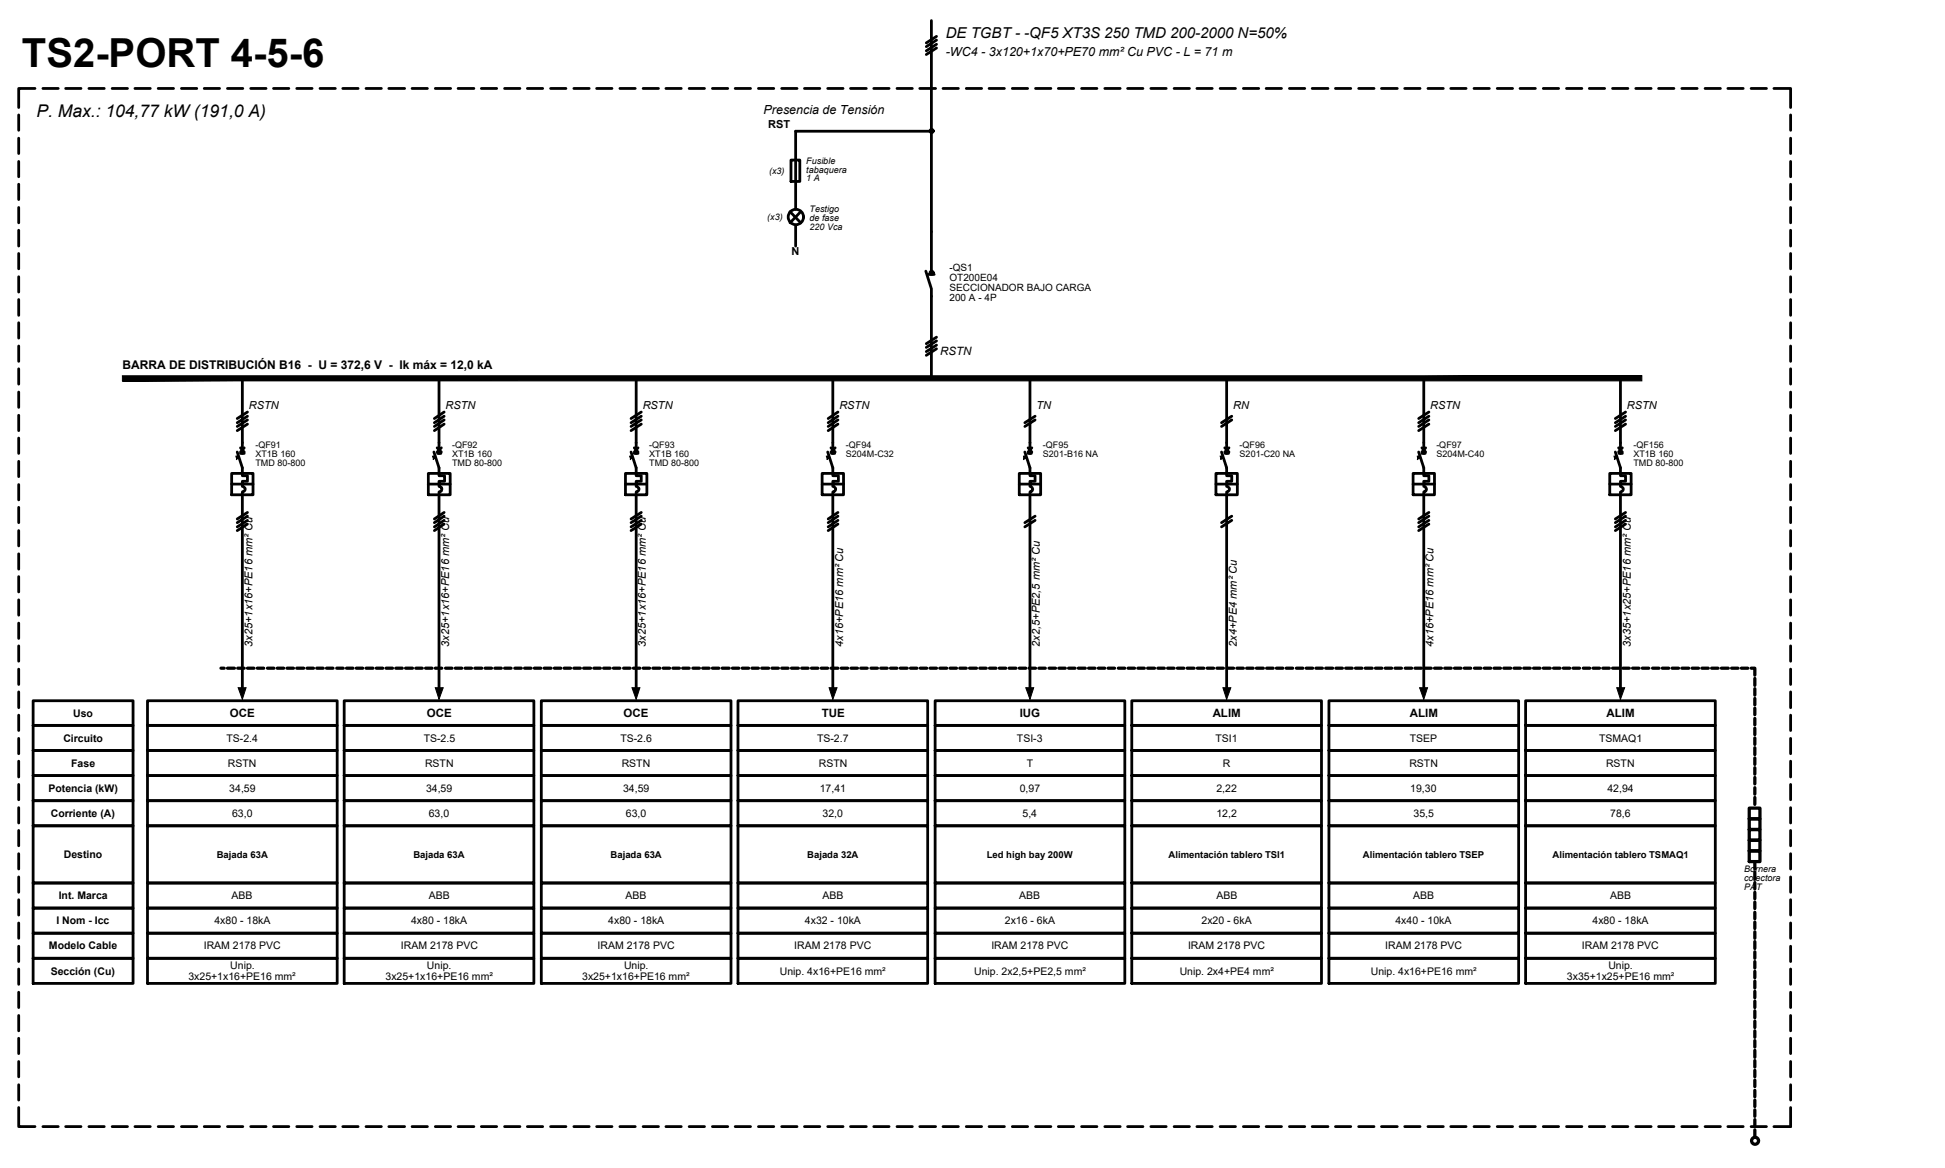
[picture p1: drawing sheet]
<svg xmlns="http://www.w3.org/2000/svg" width="177mm" height="106mm" viewBox="0 0 177 106" stroke-linecap="round" stroke-linejoin="round" font-family="sans-serif">
<!-- layer: UNI-MARCO -->
<g fill="none" stroke="#000" stroke-width=".25">
<path d="M1.7 10.5v1.4M1.7 12.6v1.4M1.7 14.7v1.4M1.7 16.8v1.4M1.7 18.9v1.4M3.2 8.1h-1.5v1.7M3.9 8.1h1.4M6 8.1h1.4M8.1 8.1h1.4M10.2 8.1h1.4M12.3 8.1h1.4M14.4 8.1h1.4"/>
<path d="M16.5 8.1h1.4M18.6 8.1h1.4M20.7 8.1h1.4M22.8 8.1h1.4M24.9 8.1h1.4M27 8.1h1.4M29.1 8.1h1.4M31.2 8.1h1.4M33.3 8.1h1.4M35.4 8.1h1.4M37.5 8.1h1.4M39.6 8.1h1.4"/>
<path d="M41.7 8.1h1.4M43.8 8.1h1.4M45.9 8.1h1.4M48 8.1h1.4M50.1 8.1h1.4M52.2 8.1h1.4M54.3 8.1h1.4M56.4 8.1h1.4M58.6 8.1h1.4M60.6 8.1h1.4M62.7 8.1h1.4M64.9 8.1h1.4"/>
<path d="M66.9 8.1h1.4M69.1 8.1h1.4M71.2 8.1h1.4M73.2 8.1h1.4M75.4 8.1h1.4M77.4 8.1h1.5M79.6 8.1h1.4M81.7 8.1h1.4M83.7 8.1h1.5M85.9 8.1h1.4M88 8.1h1.4M90.1 8.1h1.3"/>
<path d="M92.2 8.1h1.4M94.3 8.1h1.4M96.4 8.1h1.4M98.5 8.1h1.4M100.6 8.1h1.4M102.7 8.1h1.4M104.8 8.1h1.4M106.9 8.1h1.4M109 8.1h1.4M111.1 8.1h1.4M113.2 8.1h1.4M115.3 8.1h1.4"/>
<path d="M117.4 8.1h1.4M119.5 8.1h1.4M121.6 8.1h1.4M123.7 8.1h1.4M125.8 8.1h1.4M127.9 8.1h1.4M130 8.1h1.4M132.1 8.1h1.4M134.2 8.1h1.4M136.3 8.1h1.4M138.4 8.1h1.4M140.5 8.1h1.4"/>
<path d="M142.6 8.1h1.4M144.7 8.1h1.4M146.8 8.1h1.4M148.9 8.1h1.4M151 8.1h1.4M153.1 8.1h1.4M155.2 8.1h1.4M157.3 8.1h1.4M159.4 8.1h1.4M161.5 8.1h1.5v1.7M163 10.5v1.4M163 12.6v1.4"/>
<path d="M163 14.7v1.4M163 16.8v1.4M163 18.9v1.4M1.7 21v1.4M1.7 23.1v1.4M1.7 25.2v1.4M1.7 27.3v1.4M1.7 29.4v1.4M1.7 31.5v1.4M1.7 33.6v1.4M1.7 35.7v1.4M1.7 37.8v1.4"/>
<path d="M1.7 39.9v1.4M163 21v1.4M163 23.1v1.4M163 25.2v1.4M163 27.3v1.4M163 29.4v1.4M163 31.5v1.4M163 33.6v1.4M163 35.7v1.4M163 37.8v1.4M163 39.9v1.4M1.7 42v1.4"/>
<path d="M1.7 44.1v1.4M1.7 46.2v1.4M1.7 48.3v1.4M1.7 50.4v1.4M1.7 52.5v1.4M1.7 54.6v1.4M1.7 56.7v1.4M1.7 58.8v1.4M163 42v1.4M163 44.1v1.4M163 46.2v1.4M163 48.3v1.4"/>
<path d="M163 50.4v1.4M163 52.5v1.4M163 54.6v1.4M163 56.7v1.4M163 58.8v1.4M1.7 60.9v1.4M1.7 63v1.4M1.7 65.1v1.4M1.7 67.2v1.4M1.7 69.3v1.5M1.7 71.4v1.4M1.7 73.5v1.4"/>
<path d="M1.7 75.6v1.4M1.7 77.7v1.4M1.7 79.9v1.3M163 60.9v1.4M163 63v1.4M163 65.1v1.4M163 67.2v1.4M163 69.3v1.5M163 71.4v1.4M163 73.5v1.4M163 75.6v1.4M163 77.7v1.4"/>
<path d="M163 79.9v1.3M1.7 81.9v1.4M1.7 84v1.4M1.7 86.2v1.4M1.7 88.2v1.4M1.7 90.4v1.3M1.7 92.5v1.4M1.7 94.5v1.4M1.7 96.7v1.4M1.7 98.8v1.4M163 81.9v1.4M163 84v1.4"/>
<path d="M163 86.2v1.4M163 88.2v1.4M163 90.4v1.3M163 92.5v1.4M163 94.5v1.4M163 96.7v1.4M163 98.8v1.4M1.7 100.8v1.8h1.5M3.9 102.6h1.4M6 102.6h1.4M8.1 102.6h1.4M10.2 102.6h1.4"/>
<path d="M12.3 102.6h1.4M14.4 102.6h1.4M16.5 102.6h1.4M18.6 102.6h1.4M20.7 102.6h1.4M22.8 102.6h1.4M24.9 102.6h1.4M27 102.6h1.4M29.1 102.6h1.4M31.2 102.6h1.4M33.3 102.6h1.4M35.4 102.6h1.4"/>
<path d="M37.5 102.6h1.4M39.6 102.6h1.4M41.7 102.6h1.4M43.8 102.6h1.4M45.9 102.6h1.4M48 102.6h1.4M50.1 102.6h1.4M52.2 102.6h1.4M54.3 102.6h1.4M56.4 102.6h1.4M58.6 102.6h1.4M60.6 102.6h1.4"/>
<path d="M62.7 102.6h1.4M64.9 102.6h1.4M66.9 102.6h1.4M69.1 102.6h1.4M71.2 102.6h1.4M73.2 102.6h1.4M75.4 102.6h1.4M77.4 102.6h1.5M79.6 102.6h1.4M81.7 102.6h1.4M83.7 102.6h1.5M85.9 102.6h1.4"/>
<path d="M88 102.6h1.4M90.1 102.6h1.3M92.2 102.6h1.4M94.3 102.6h1.4M96.4 102.6h1.4M98.5 102.6h1.4M100.6 102.6h1.4M102.7 102.6h1.4M104.8 102.6h1.4M106.9 102.6h1.4M109 102.6h1.4M111.1 102.6h1.4"/>
<path d="M113.2 102.6h1.4M115.3 102.6h1.4M117.4 102.6h1.4M119.5 102.6h1.4M121.6 102.6h1.4M123.7 102.6h1.4M125.8 102.6h1.4M127.9 102.6h1.4M130 102.6h1.4M132.1 102.6h1.4M134.2 102.6h1.4M136.3 102.6h1.4"/>
<path d="M138.4 102.6h1.4M140.5 102.6h1.4M142.6 102.6h1.4M144.7 102.6h1.4M146.8 102.6h1.4M148.9 102.6h1.4M151 102.6h1.4M153.1 102.6h1.4M155.2 102.6h1.4M157.3 102.6h1.4M159.4 102.6h1.4M163 100.8v1.8h-1.5"/>
</g>
<!-- layer: UNI-LIN -->
<g fill="none" stroke="#000" stroke-width=".25">
<path d="M71.9 19.3l1 1M72 14.6h.8v1.9h-.8zM72.9 19.3l-1 1M84.8 11.9h-12.4v7.2M84.8 1.9v22.8M85.3 4.4l-1 .6M85.3 4l-1 .6M85.3 3.7l-1 .5M85.3 3.3l-1 .6M22.1 34.5v6.8M22.5 38.6l-.9 .6M22.5 38.2l-.9 .6"/>
<path d="M22.5 37.9l-.9 .6M22.5 37.5l-.9 .6M40 34.5v6.8M40.4 38.6l-.9 .6M40.4 38.2l-.9 .6M40.4 37.9l-.9 .6M40.4 37.5l-.9 .6M57.9 34.5v6.8M58.4 38.6l-.9 .6M58.4 38.2l-.9 .6M58.4 37.9l-.9 .6M58.4 37.5l-.9 .6"/>
<path d="M72.4 20.5v1.9M75.8 34.5v6.8M76.3 38.6l-.9 .6M76.3 38.2l-.9 .6M76.3 37.9l-.9 .6M76.3 37.5l-.9 .6M84.3 24.7l.5 1.6v8.2M84.5 25h.6M85.3 31.8l-1 .6M85.3 31.4l-1 .6M85.3 31l-1 .6M85.3 30.7l-1 .6"/>
<path d="M93.8 34.5v6.8M94.2 38.2l-.9 .6M94.2 37.9l-.9 .6M111.7 34.5v6.8M112.2 38.2l-1 .6M112.2 37.9l-1 .6M129.6 34.5v6.8M130.1 38.6l-.9 .6M130.1 38.2l-.9 .6M130.1 37.9l-.9 .6M130.1 37.5l-.9 .6M147.5 34.5v6.8"/>
<path d="M148 38.6l-.9 .6M148 38.2l-.9 .6M148 37.9l-.9 .6M148 37.5l-.9 .6M21.1 43.1h1.9v2h-1.9zM21.1 44.1h1.9M21.6 41.2l.5 1.4v.7h.4v.5h-.4v.5a.25 .25 0 0 1 .2 .2 .25 .25 0 0 1-.2 .3v18M21.9 40.8l.3 .4M21.9 41.3h.3M22.2 40.8l-.3 .4M22.5 47.7l-.9 .6M22.5 47.4l-.9 .6"/>
<path d="M22.5 47l-.9 .6M22.5 46.7l-.9 .6M39 43.1h2v2h-2zM39 44.1h2M39.5 41.2l.5 1.4v.7h.5v.5h-.5v.5a.25 .25 0 0 1 .2 .2 .25 .25 0 0 1-.2 .3v18M39.8 40.8l.4 .4M39.8 41.3h.3M40.2 40.8l-.4 .4M40.4 47.7l-.9 .6M40.4 47.4l-.9 .6M40.4 47l-.9 .6M40.4 46.7l-.9 .6"/>
<path d="M56.9 43.1h2v2h-2zM56.9 44.1h2M57.5 41.2l.4 1.4v.7h.5v.5h-.5v.5a.25 .25 0 0 1 .3 .2 .25 .25 0 0 1-.3 .3v18M57.8 41.3h.3M57.8 40.8l.3 .4M58.1 40.8l-.3 .4M58.4 47.7l-.9 .6M58.4 47.4l-.9 .6M58.4 47l-.9 .6M58.4 46.7l-.9 .6M74.9 43.1h1.9v2h-1.9zM74.9 44.1h1.9"/>
<path d="M75.4 41.2l.4 1.4v.7h.5v.5h-.5v.5a.25 .25 0 0 1 .3 .2 .25 .25 0 0 1-.3 .3v18M75.7 40.8l.3 .4M75.7 41.3h.3M76 40.8l-.3 .4M76.3 47.7l-.9 .6M76.3 47.4l-.9 .6M76.3 47l-.9 .6M76.3 46.7l-.9 .6M92.8 43.1h2v2h-2zM92.8 44.1h2M93.3 41.2l.5 1.4v.7h.4v.5h-.4v.5a.25 .25 0 0 1 .2 .2 .25 .25 0 0 1-.2 .3v18M93.6 41.3h.3"/>
<path d="M93.6 40.8l.3 .4M93.9 40.8l-.3 .4M94.2 47.4l-.9 .6M94.2 47l-.9 .6M110.7 43.1h2v2h-2zM110.7 44.1h2M111.2 41.2l.5 1.4v.7h.5v.5h-.5v.5a.25 .25 0 0 1 .2 .2 .25 .25 0 0 1-.2 .3v18M111.5 40.8l.4 .4M111.6 41.3h.3M111.9 40.8l-.4 .4M112.2 47.4l-1 .6M112.2 47l-1 .6"/>
<path d="M128.7 43.1h1.9v2h-1.9zM128.7 44.1h1.9M129.2 41.2l.4 1.4v.7h.5v.5h-.5v.5a.25 .25 0 0 1 .3 .2 .25 .25 0 0 1-.3 .3v18M129.5 41.3h.3M129.5 40.8l.3 .4M129.8 40.8l-.3 .4M130.1 47.7l-.9 .6M130.1 47.4l-.9 .6M130.1 47l-.9 .6M130.1 46.7l-.9 .6M146.6 43.1h1.9v2h-1.9zM146.6 44.1h1.9"/>
<path d="M147.1 41.2l.4 1.4v.7h.5v.5h-.5v.5a.25 .25 0 0 1 .3 .2 .25 .25 0 0 1-.3 .3v18M147.4 40.8l.3 .4M147.4 41.3h.3M147.7 40.8l-.3 .4M148 47.7l-.9 .6M148 47.4l-.9 .6M148 47l-.9 .6M148 46.7l-.9 .6"/>
<circle cx="72.5" cy="19.8" r=".7"/>
<circle cx="84.8" cy="11.9" r=".15"/>
<circle cx="84.8" cy="24.8" r=".15"/>
</g>
<!-- layer: UNI-BARRA -->
<path d="M11.1 34.2v.5l138.4-.5zM11.1 34.7l138.4-.5v.5z" fill="#000" stroke="#000" stroke-width=".09"/>
<!-- layer: UNI-TABLA -->
<g fill="none" stroke="#000" stroke-width=".25">
<path d="M3 63.8h9.1v2.3h-9.1zM3 66.1h9.1v2.2h-9.1zM3 68.3h9.1v2.3h-9.1zM3 70.6h9.1v2.3h-9.1zM3 72.9h9.1v2.3h-9.1zM3 75.2h9.1v5.2h-9.1zM13.4 63.8h17.3v2.3h-17.3zM13.4 66.1h17.3v2.2h-17.3zM13.4 68.3h17.3v2.3h-17.3zM13.4 70.6h17.3v2.3h-17.3zM13.4 72.9h17.3v2.3h-17.3zM13.4 75.2h17.3v5.2h-17.3z"/>
<path d="M31.3 63.8h17.3v2.3h-17.3zM31.3 66.1h17.3v2.2h-17.3zM31.3 68.3h17.3v2.3h-17.3zM31.3 70.6h17.3v2.3h-17.3zM31.3 72.9h17.3v2.3h-17.3zM31.3 75.2h17.3v5.2h-17.3zM49.3 63.8h17.3v2.3h-17.3zM49.3 66.1h17.3v2.2h-17.3zM49.3 68.3h17.3v2.3h-17.3zM49.3 70.6h17.3v2.3h-17.3zM49.3 72.9h17.3v2.3h-17.3zM49.3 75.2h17.3v5.2h-17.3z"/>
<path d="M67.2 63.8h17.3v2.3h-17.3zM67.2 66.1h17.3v2.2h-17.3zM67.2 68.3h17.3v2.3h-17.3zM67.2 70.6h17.3v2.3h-17.3zM67.2 72.9h17.3v2.3h-17.3zM67.2 75.2h17.3v5.2h-17.3zM85.1 63.8h17.3v2.3h-17.3zM85.1 66.1h17.3v2.2h-17.3zM85.1 68.3h17.3v2.3h-17.3zM85.1 70.6h17.3v2.3h-17.3zM85.1 72.9h17.3v2.3h-17.3zM85.1 75.2h17.3v5.2h-17.3z"/>
<path d="M103 63.8h17.3v2.3h-17.3zM103 66.1h17.3v2.2h-17.3zM103 68.3h17.3v2.3h-17.3zM103 70.6h17.3v2.3h-17.3zM103 72.9h17.3v2.3h-17.3zM103 75.2h17.3v5.2h-17.3zM121 63.8h17.3v2.3h-17.3zM121 66.1h17.3v2.2h-17.3zM121 68.3h17.3v2.3h-17.3zM121 70.6h17.3v2.3h-17.3zM121 72.9h17.3v2.3h-17.3zM121 75.2h17.3v5.2h-17.3z"/>
<path d="M138.9 63.8h17.3v2.3h-17.3zM138.9 66.1h17.3v2.2h-17.3zM138.9 68.3h17.3v2.3h-17.3zM138.9 70.6h17.3v2.3h-17.3zM138.9 72.9h17.3v2.3h-17.3zM138.9 75.2h17.3v5.2h-17.3zM3 80.4h9.1v2.3h-9.1zM3 82.7h9.1v2.3h-9.1zM3 85h9.1v2.3h-9.1zM3 87.3h9.1v2.2h-9.1zM13.4 80.4h17.3v2.3h-17.3zM13.4 82.7h17.3v2.3h-17.3z"/>
<path d="M13.4 85h17.3v2.3h-17.3zM13.4 87.3h17.3v2.2h-17.3zM31.3 80.4h17.3v2.3h-17.3zM31.3 82.7h17.3v2.3h-17.3zM31.3 85h17.3v2.3h-17.3zM31.3 87.3h17.3v2.2h-17.3zM49.3 80.4h17.3v2.3h-17.3zM49.3 82.7h17.3v2.3h-17.3zM49.3 85h17.3v2.3h-17.3zM49.3 87.3h17.3v2.2h-17.3zM67.2 80.4h17.3v2.3h-17.3zM67.2 82.7h17.3v2.3h-17.3z"/>
<path d="M67.2 85h17.3v2.3h-17.3zM67.2 87.3h17.3v2.2h-17.3zM85.1 80.4h17.3v2.3h-17.3zM85.1 82.7h17.3v2.3h-17.3zM85.1 85h17.3v2.3h-17.3zM85.1 87.3h17.3v2.2h-17.3zM103 80.4h17.3v2.3h-17.3zM103 82.7h17.3v2.3h-17.3zM103 85h17.3v2.3h-17.3zM103 87.3h17.3v2.2h-17.3zM121 80.4h17.3v2.3h-17.3zM121 82.7h17.3v2.3h-17.3z"/>
<path d="M121 85h17.3v2.3h-17.3zM121 87.3h17.3v2.2h-17.3zM138.9 80.4h17.3v2.3h-17.3zM138.9 82.7h17.3v2.3h-17.3zM138.9 85h17.3v2.3h-17.3zM138.9 87.3h17.3v2.2h-17.3z"/>
</g>
<!-- layer: UNI-LIN -->
<g fill="#000" stroke="#000" stroke-width=".09">
<path d="M21.7 62.6h.7l-.3 1.1zM39.6 62.6h.8l-.4 1.1zM57.5 62.6h.8l-.4 1.1zM75.5 62.6h.7l-.4 1.1zM93.4 62.6h.7l-.3 1.1zM111.3 62.6h.8l-.4 1.1zM129.3 62.6h.7l-.4 1.1zM147.2 62.6h.7l-.4 1.1z"/>
<path d="M21.7 41.5l.1 .2-.2 .1zM21.5 41.5l.1 .3 .1-.3z"/>
<path d="M39.6 41.5l.1 .2-.2 .1zM39.4 41.5l.1 .3 .1-.3z"/>
<path d="M57.5 41.5l.1 .2-.2 .1zM57.3 41.5l.1 .3 .1-.3z"/>
<path d="M75.5 41.5l.1 .2-.3 .1zM75.2 41.5l.1 .3 .2-.3z"/>
<path d="M93.4 41.5l.1 .2-.3 .1zM93.2 41.5v.3l.2-.3z"/>
<path d="M111.3 41.5l.1 .2-.2 .1zM111.1 41.5l.1 .3 .1-.3z"/>
<path d="M129.3 41.5v.2l-.2 .1zM129 41.5l.1 .3 .2-.3z"/>
<path d="M147.2 41.5v.2l-.2 .1zM146.9 41.5l.1 .3 .2-.3z"/>
</g>
<!-- layer: UNI-PAT -->
<g fill="none" stroke="#000" stroke-width=".3">
<path d="M20.1 60.8h.3M20.7 60.8h.6M21.6 60.8h.6M22.5 60.8h.6M23.4 60.8h.6M24.4 60.8h.5M25.2 60.8h.6M26.1 60.8h.6M27 60.8h.7M27.9 60.8h.6M28.8 60.8h.6M29.7 60.8h.6"/>
<path d="M30.7 60.8h.6M31.5 60.8h.6M32.4 60.8h.6M33.3 60.8h.7M34.3 60.8h.6M35.1 60.8h.6M36 60.8h.6M36.9 60.8h.7M37.9 60.8h.5M38.7 60.8h.6M39.6 60.8h.6M40.6 60.8h.6"/>
<path d="M41.5 60.8h.5M42.3 60.8h.6M43.2 60.8h.7M44.2 60.8h.6M45.1 60.8h.5M45.9 60.8h.6M46.9 60.8h.6M47.8 60.8h.6M48.7 60.8h.5M49.5 60.8h.7M50.5 60.8h.6M51.4 60.8h.6"/>
<path d="M52.2 60.8h.6M53.1 60.8h.7M54.1 60.8h.6M55 60.8h.6M55.8 60.8h.6M56.8 60.8h.6M57.7 60.8h.6M58.6 60.8h.5M59.4 60.8h.7M60.4 60.8h.6M61.3 60.8h.6M62.2 60.8h.5"/>
<path d="M63.1 60.8h.6M64 60.8h.6M64.9 60.8h.6M65.8 60.8h.6M66.7 60.8h.6M67.6 60.8h.6M68.5 60.8h.6M69.4 60.8h.6M70.3 60.8h.6M71.2 60.8h.6M72.1 60.8h.6M73 60.8h.6"/>
<path d="M73.9 60.8h.6M74.8 60.8h.6M75.7 60.8h.6M76.6 60.8h.6M77.5 60.8h.6M78.4 60.8h.6M79.3 60.8h.6M80.2 60.8h.6M81.1 60.8h.6M82 60.8h.6M82.9 60.8h.6M83.8 60.8h.6"/>
<path d="M84.7 60.8h.6M85.6 60.8h.6M86.5 60.8h.6M87.4 60.8h.6M88.3 60.8h.6M89.2 60.8h.6M90.1 60.8h.6M91 60.8h.6M91.9 60.8h.6M92.8 60.8h.6M93.7 60.8h.6M94.6 60.8h.6"/>
<path d="M95.5 60.8h.6M96.4 60.8h.6M97.3 60.8h.6M98.2 60.8h.6M99.1 60.8h.6M100 60.8h.6M100.9 60.8h.6M101.8 60.8h.6M102.7 60.8h.6M103.6 60.8h.6M104.5 60.8h.6M105.4 60.8h.6"/>
<path d="M106.3 60.8h.6M107.2 60.8h.6M108.1 60.8h.6M109 60.8h.6M109.9 60.8h.6M110.8 60.8h.6M111.7 60.8h.6M112.6 60.8h.6M113.5 60.8h.6M114.4 60.8h.6M115.3 60.8h.6M116.2 60.8h.6"/>
<path d="M117.1 60.8h.6M118 60.8h.6M118.9 60.8h.6M119.8 60.8h.6M120.7 60.8h.6M121.6 60.8h.6M122.5 60.8h.6M123.4 60.8h.6M124.3 60.8h.6M125.2 60.8h.6M126.1 60.8h.6M127 60.8h.6"/>
<path d="M127.9 60.8h.6M128.8 60.8h.6M129.7 60.8h.6M130.6 60.8h.6M131.5 60.8h.6M132.4 60.8h.6M133.3 60.8h.6M134.2 60.8h.6M135.1 60.8h.6M136 60.8h.6M136.9 60.8h.7M137.8 60.8h.6"/>
<path d="M138.7 60.8h.6M139.6 60.8h.6M140.5 60.8h.6M141.4 60.8h.6M142.3 60.8h.6M143.2 60.8h.6M144.2 60.8h.5M145 60.8h.6M145.9 60.8h.6M146.8 60.8h.7M147.8 60.8h.5M148.6 60.8h.6"/>
<path d="M149.5 60.8h.6M150.5 60.8h.6M151.4 60.8h.5M152.2 60.8h.6M153.1 60.8h.7M154.1 60.8h.6M154.9 60.8h.6M155.8 60.8h.6M156.7 60.8h.7M157.7 60.8h.6M158.5 60.8h.6M159.3 77.5h.9v1h-.9z"/>
<path d="M159.3 76.5h.9v1h-.9zM159.3 75.5h.9v1h-.9zM159.3 74.6h.9v.9h-.9zM159.3 73.6h.9v1h-.9zM159.4 60.8h.4v.7M159.8 61.8v.6M159.8 62.7v.6M159.8 63.6v.6M159.8 64.5v.6M159.8 65.4v.6M159.8 66.3v.6M159.8 67.2v.6"/>
<path d="M159.8 68.1v.6M159.8 69v.6M159.8 69.9v.6M159.8 70.8v.6M159.8 71.7v.6M159.8 72.6v.6M159.8 78.5v.6M159.8 79.4v.7M159.8 80.4v.6M159.8 81.2v.6M159.8 82.1v.6M159.8 83.1v.6"/>
<path d="M159.8 84v.6M159.8 84.8v.6M159.8 85.7v.7M159.8 86.7v.6M159.8 87.6v.5M159.8 88.4v.6M159.8 89.3v.7M159.8 90.3v.6M159.8 91.2v.5M159.8 92v.7M159.8 93v.6M159.8 93.9v.6"/>
<path d="M159.8 94.8v.5M159.8 95.6v.7M159.8 96.6v.6M159.8 97.5v.6M159.8 98.4v.5M159.8 99.3v.6M159.8 100.2v.6M159.8 101.1v.6M159.8 102v.6M159.8 102.9v.7"/>
<circle cx="159.8" cy="103.9" r=".32"/>
</g>
<text font-size="3.6" x="2" y="6.1">TS2-PORT 4-5-6</text>
<text font-size="1.6" x="3.3" y="10.7">P. Max.: 104,77 kW (191,0 A)</text>
<text font-size="1.4" x="86.1" y="3.5">DE TGBT - -QF5 XT3S 250 TMD 200-2000 N=50%</text>
<g font-size="1.1">
<text x="86.1" y="5.1">-WC4 - 3x120+1x70+PE70 mm² Cu PVC - L = 71 m</text>
<text x="69.5" y="10.3">Presencia de Tensión</text>
<text x="11.1" y="33.6">BARRA DE DISTRIBUCIÓN B16 - U = 372,6 V - Ik máx = 12,0 kA</text>
</g>
<g font-size="1">
<text x="69.9" y="11.7">RST</text>
<text x="72.1" y="23.2">N</text>
<text x="85.6" y="32.4">RSTN</text>
<text x="22.7" y="37.2">RSTN</text>
<text x="40.6" y="37.2">RSTN</text>
<text x="58.5" y="37.2">RSTN</text>
<text x="76.4" y="37.2">RSTN</text>
<text x="94.4" y="37.2">TN</text>
<text x="112.3" y="37.2">RN</text>
<text x="130.2" y="37.2">RSTN</text>
<text x="148.1" y="37.2">RSTN</text>
<text x="23" y="58.9" transform="rotate(-90 23 58.9)">3x25+1x16+PE16 mm² Cu</text>
<text x="40.9" y="58.9" transform="rotate(-90 40.9 58.9)">3x25+1x16+PE16 mm² Cu</text>
<text x="58.8" y="58.9" transform="rotate(-90 58.8 58.9)">3x25+1x16+PE16 mm² Cu</text>
<text x="76.8" y="58.9" transform="rotate(-90 76.8 58.9)">4x16+PE16 mm² Cu</text>
<text x="94.7" y="58.9" transform="rotate(-90 94.7 58.9)">2x2,5+PE2,5 mm² Cu</text>
<text x="112.6" y="58.9" transform="rotate(-90 112.6 58.9)">2x4+PE4 mm² Cu</text>
<text x="130.5" y="58.9" transform="rotate(-90 130.5 58.9)">4x16+PE16 mm² Cu</text>
<text x="148.5" y="58.9" transform="rotate(-90 148.5 58.9)">3x35+1x25+PE16 mm² Cu</text>
<text x="6.7" y="65.3">Uso</text>
<text x="20.9" y="65.3">OCE</text>
<text x="38.9" y="65.3">OCE</text>
<text x="56.8" y="65.3">OCE</text>
<text x="74.8" y="65.3">TUE</text>
<text x="92.8" y="65.3">IUG</text>
<text x="110.4" y="65.3">ALIM</text>
<text x="128.4" y="65.3">ALIM</text>
<text x="146.3" y="65.3">ALIM</text>
<text x="5.8" y="67.6">Circuito</text>
<text x="6.5" y="69.8">Fase</text>
<text x="20.6" y="67.6">TS-2.4</text>
<text x="20.8" y="69.8">RSTN</text>
<text x="38.6" y="67.6">TS-2.5</text>
<text x="38.7" y="69.8">RSTN</text>
<text x="56.5" y="67.6">TS-2.6</text>
<text x="56.6" y="69.8">RSTN</text>
<text x="74.4" y="67.6">TS-2.7</text>
<text x="74.6" y="69.8">RSTN</text>
<text x="92.6" y="67.6">TSI-3</text>
<text x="93.5" y="69.8">T</text>
<text x="110.7" y="67.6">TSI1</text>
<text x="111.3" y="69.8">R</text>
<text x="128.3" y="69.8">RSTN</text>
<text x="128.4" y="67.6">TSEP</text>
<text x="145.6" y="67.6">TSMAQ1</text>
<text x="146.2" y="69.8">RSTN</text>
<text x="4.4" y="72.1">Potencia (kW)</text>
<text x="4.6" y="74.4">Corriente (A)</text>
<text x="20.9" y="72.1">34,59</text>
<text x="21.1" y="74.4">63,0</text>
<text x="38.8" y="72.1">34,59</text>
<text x="39" y="74.4">63,0</text>
<text x="56.7" y="72.1">34,59</text>
<text x="57" y="74.4">63,0</text>
<text x="74.6" y="72.1">17,41</text>
<text x="74.9" y="74.4">32,0</text>
<text x="92.8" y="72.1">0,97</text>
<text x="93.1" y="74.4">5,4</text>
<text x="110.8" y="72.1">2,22</text>
<text x="110.8" y="74.4">12,2</text>
<text x="128.4" y="72.1">19,30</text>
<text x="128.7" y="74.4">35,5</text>
<text x="146.4" y="72.1">42,94</text>
<text x="146.6" y="74.4">78,6</text>
<text x="5.3" y="81.9">Int. Marca</text>
<text x="5.8" y="78.2">Destino</text>
<text x="21.1" y="81.9">ABB</text>
<text x="39" y="81.9">ABB</text>
<text x="56.9" y="81.9">ABB</text>
<text x="74.9" y="81.9">ABB</text>
<text x="92.8" y="81.9">ABB</text>
<text x="110.8" y="81.9">ABB</text>
<text x="128.7" y="81.9">ABB</text>
<text x="146.6" y="81.9">ABB</text>
<text x="4.5" y="86.5">Modelo Cable</text>
<text x="4.6" y="88.7">Sección (Cu)</text>
<text x="5.1" y="84.2">I Nom - Icc</text>
<text x="17.2" y="89.3">3x25+1x16+PE16 mm²</text>
<text x="18.6" y="86.5">IRAM 2178 PVC</text>
<text x="19.5" y="84.2">4x80 - 18kA</text>
<text x="21" y="88.2">Unip.</text>
<text x="35.1" y="89.3">3x25+1x16+PE16 mm²</text>
<text x="36.5" y="86.5">IRAM 2178 PVC</text>
<text x="37.4" y="84.2">4x80 - 18kA</text>
<text x="38.9" y="88.2">Unip.</text>
<text x="53" y="89.3">3x25+1x16+PE16 mm²</text>
<text x="54.4" y="86.5">IRAM 2178 PVC</text>
<text x="55.4" y="84.2">4x80 - 18kA</text>
<text x="56.8" y="88.2">Unip.</text>
<text x="71" y="88.7">Unip. 4x16+PE16 mm²</text>
<text x="72.3" y="86.5">IRAM 2178 PVC</text>
<text x="73.3" y="84.2">4x32 - 10kA</text>
<text x="88.7" y="88.7">Unip. 2x2,5+PE2,5 mm²</text>
<text x="90.3" y="86.5">IRAM 2178 PVC</text>
<text x="91.5" y="84.2">2x16 - 6kA</text>
<text x="107.4" y="88.7">Unip. 2x4+PE4 mm²</text>
<text x="108.2" y="86.5">IRAM 2178 PVC</text>
<text x="109.4" y="84.2">2x20 - 6kA</text>
<text x="124.8" y="88.7">Unip. 4x16+PE16 mm²</text>
<text x="126.1" y="86.5">IRAM 2178 PVC</text>
<text x="127.1" y="84.2">4x40 - 10kA</text>
<text x="142.7" y="89.3">3x35+1x25+PE16 mm²</text>
<text x="144" y="86.5">IRAM 2178 PVC</text>
<text x="145" y="84.2">4x80 - 18kA</text>
<text x="146.4" y="88.2">Unip.</text>
</g>
<g font-size=".9">
<text x="86.5" y="24.7">-QS1</text>
<text x="86.5" y="25.6">OT200E04</text>
<text x="86.5" y="26.5">SECCIONADOR BAJO CARGA</text>
<text x="86.5" y="27.4">200 A - 4P</text>
<text x="19.7" y="78.1">Bajada 63A</text>
<text x="37.6" y="78.1">Bajada 63A</text>
<text x="55.6" y="78.1">Bajada 63A</text>
<text x="73.5" y="78.1">Bajada 32A</text>
<text x="89.8" y="78.1">Led high bay 200W</text>
<text x="106.4" y="78.1">Alimentación tablero TSI1</text>
<text x="124.1" y="78.1">Alimentación tablero TSEP</text>
<text x="141.4" y="78.1">Alimentación tablero TSMAQ1</text>
</g>
<g font-size=".8">
<text x="70" y="15.8">(x3)</text>
<text x="73.4" y="14.9">Fusible</text>
<text x="73.4" y="15.7">tabaquera</text>
<text x="73.4" y="16.5">1 A</text>
<text x="69.9" y="20.1">(x3)</text>
<text x="73.7" y="19.3">Testigo</text>
<text x="73.7" y="20.1">de fase</text>
<text x="73.7" y="20.9">220 Vca</text>
<text x="23.3" y="40.8">-QF91</text>
<text x="23.3" y="41.6">XT1B 160</text>
<text x="41.2" y="40.8">-QF92</text>
<text x="41.2" y="41.6">XT1B 160</text>
<text x="59.1" y="40.8">-QF93</text>
<text x="59.1" y="41.6">XT1B 160</text>
<text x="77" y="40.8">-QF94</text>
<text x="77" y="41.6">S204M-C32</text>
<text x="95" y="40.8">-QF95</text>
<text x="95" y="41.6">S201-B16 NA</text>
<text x="112.9" y="40.8">-QF96</text>
<text x="112.9" y="41.6">S201-C20 NA</text>
<text x="130.8" y="40.8">-QF97</text>
<text x="130.8" y="41.6">S204M-C40</text>
<text x="148.7" y="40.8">-QF156</text>
<text x="148.7" y="41.6">XT1B 160</text>
<text x="23.3" y="42.4">TMD 80-800</text>
<text x="41.2" y="42.4">TMD 80-800</text>
<text x="59.1" y="42.4">TMD 80-800</text>
<text x="148.7" y="42.4">TMD 80-800</text>
<text x="158.8" y="79.4">Bornera</text>
<text x="158.8" y="80.2">colectora</text>
<text x="158.8" y="81.1">PAT</text>
</g>
</svg>
